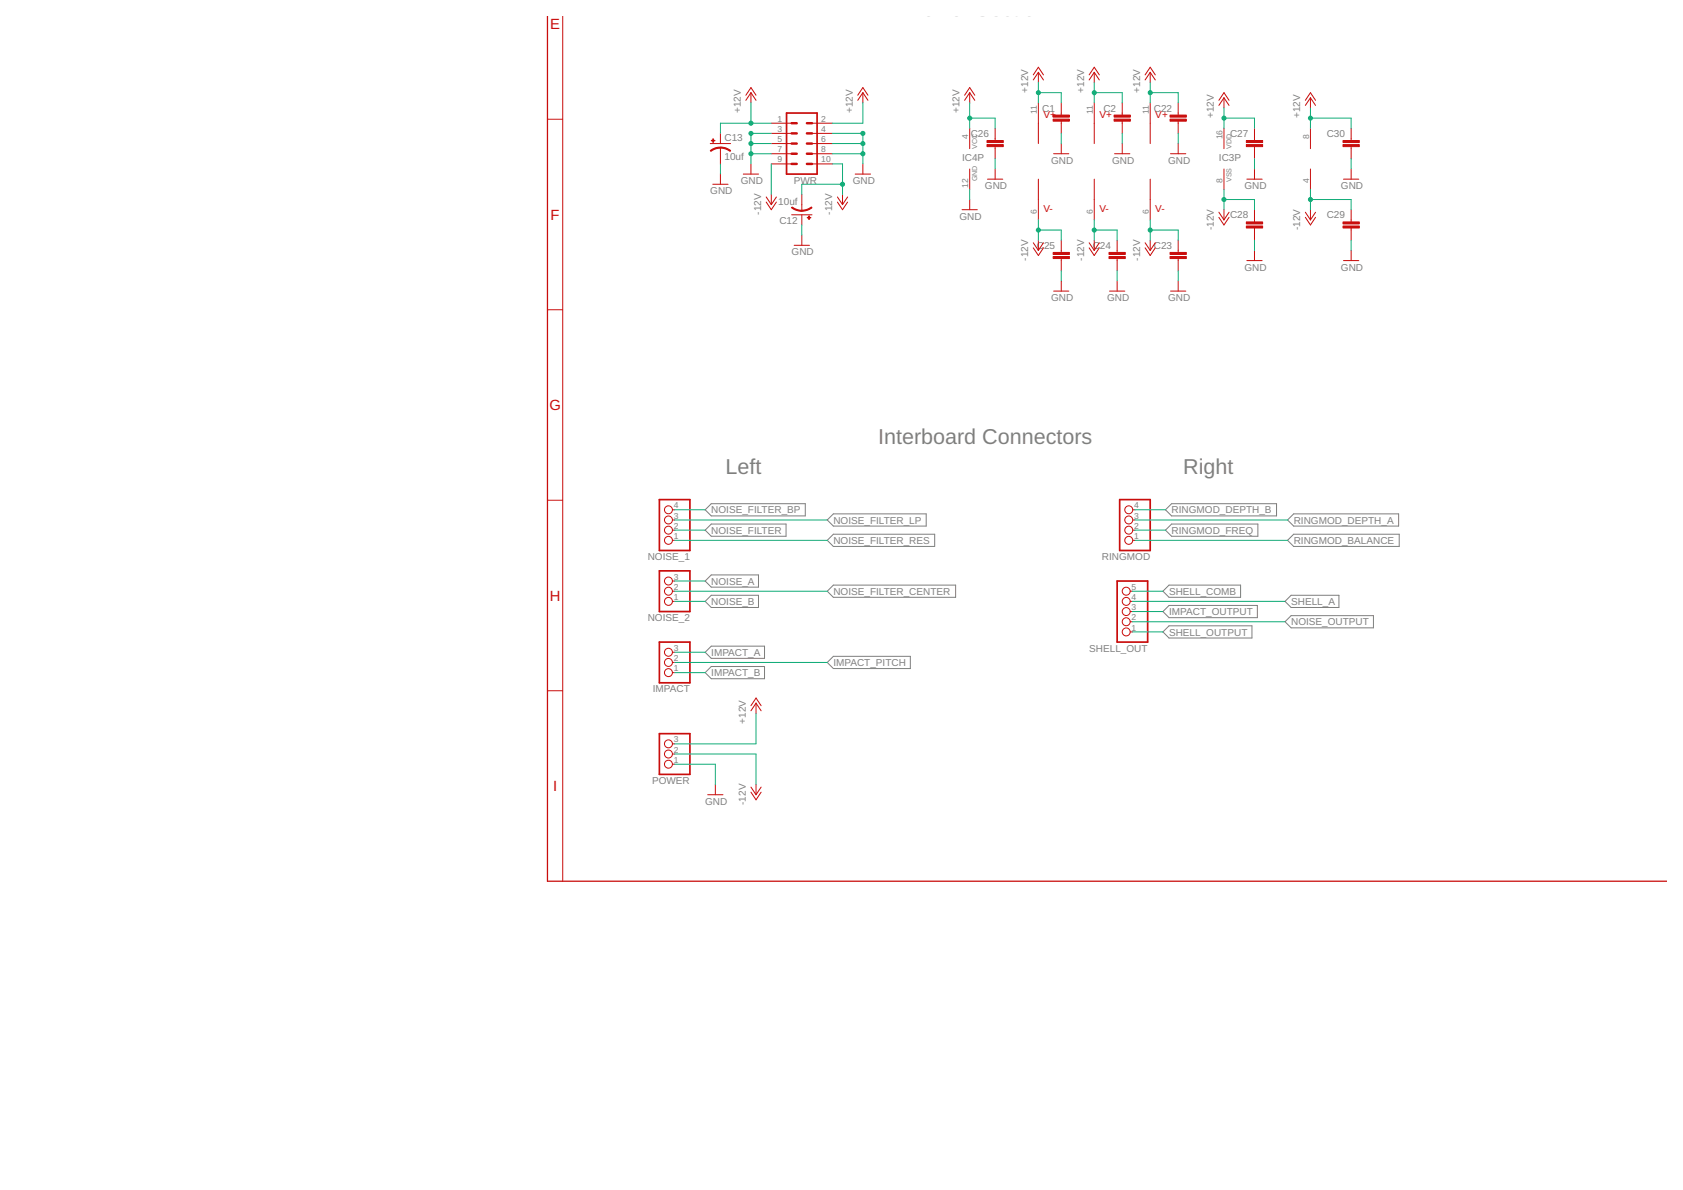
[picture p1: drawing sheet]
<svg xmlns="http://www.w3.org/2000/svg" width="420mm" height="297mm" viewBox="0 0 420 297" stroke-linecap="round" stroke-linejoin="round" font-family="sans-serif">
<g fill="none" stroke="#808080" stroke-width=".25">
<path d="M176 127.3l1.6-1.6h23.4v3.1h-23.4zM176 132.3l1.6-1.5h18.6v3.1h-18.6zM206.5 129.8l1.5-1.5h23.2v3h-23.2zM206.5 134.9l1.5-1.6h25.3v3.1h-25.3zM291 132.3l1.5-1.5h21.5v3.1h-21.5zM292.5 125.7h26.2v3.1h-26.2l-1.5-1.5zM321.4 129.8l1.6-1.5h26.2v3h-26.2zM321.4 134.9l1.6-1.6h26.3v3.1h-26.3zM176 145l1.6-1.5h11.8v3.1h-11.8zM176 150.1l1.6-1.5h11.8v3h-11.8zM206.5 147.6l1.5-1.6h30.6v3.1h-30.6zM290.3 157.7l1.5-1.5h20.7v3.1h-20.7z"/>
<path d="M290.3 147.6l1.5-1.6h17.9v3.1h-17.9zM290.3 152.7l1.5-1.6h22.1v3.1h-22.1zM320.8 150.1l1.5-1.5h12v3h-12zM320.8 155.2l1.5-1.5h20.6v3h-20.6zM176 162.8l1.6-1.5h13.3v3h-13.3zM176 167.9l1.6-1.5h13.3v3h-13.3zM206.5 165.4l1.5-1.6h19.3v3.1h-19.3z"/>
</g>
<g fill="none" stroke="#c90d0c" stroke-width=".25">
<path d="M140.5 4.1v215.9M258 18.7l1.2-1.9 1.3 1.9M259.2 18.1v2.5M259.2 18.1l1.3 1.9M259.2 18.1l-1.2 1.9M271.9 18.7l1.3-1.9 1.2 1.9M273.2 18.1v2.5M273.2 18.1l1.2 1.9M273.2 18.1l-1.3 1.9M285.9 18.7l1.2-1.9 1.3 1.9M287.1 18.1v2.5M287.1 18.1l1.3 1.9"/>
<path d="M287.1 18.1l-1.2 1.9M136.7 29.8h3.8M177.3 35.8h5.1M179.9 33.3v2.5M179.9 36.9v4M186.2 23.8l1.3-1.9 1.2 1.9M187.5 23.1v2.6M187.5 23.1l1.2 1.9M187.5 23.1l-1.3 1.9M192.6 35.8h5M192.6 30.8h5M192.6 33.3h5"/>
<path d="M192.6 38.4h5M202.7 35.8h5.1M202.7 30.8h5.1M202.7 33.3h5.1M202.7 38.4h5.1M214.1 23.8l1.3-1.9 1.3 1.9M215.4 23.1v2.6M215.4 23.1l1.3 1.9M215.4 23.1l-1.3 1.9M240.8 23.8l1.3-1.9 1.3 1.9M242.1 23.1v2.6M242.1 32v5.1"/>
<path d="M242.1 23.1l1.3 1.9M242.1 23.1l-1.3 1.9M248.4 32v3.1M248.4 36.6v3M259.2 25.7v10.1M263 38.4h3.8M264.9 25.7v3M264.9 30.2v3.1M264.9 35.8v2.6M273.2 25.7v10.1M278.3 38.4h3.8M280.2 25.7v3"/>
<path d="M280.2 30.2v3.1M280.2 35.8v2.6M287.1 25.7v10.1M292.2 38.4h3.8M294.1 25.7v3M294.1 30.2v3.1M294.1 35.8v2.6M304.3 25l1.3-1.9 1.2 1.9M305.6 24.4v2.5M305.6 32v5.1M305.6 24.4l1.2 1.9M305.6 24.4l-1.3 1.9"/>
<path d="M313.2 32v3.1M313.2 36.6v3M325.9 25l1.3-1.9 1.2 1.9M327.2 24.4v2.5M327.2 32v5.1M327.2 24.4l1.2 1.9M327.2 24.4l-1.3 1.9M337.3 32v3.1M337.3 36.6v3M177.9 46h3.9M179.9 43.5v2.5M185.6 43.5h3.8"/>
<path d="M187.5 40.9v2.6M191.3 49.2l1.3 1.9M191.3 50.4l1.3 1.9 1.2-1.9M192.6 40.9h5M192.6 48.5v2.6M193.8 49.2l-1.2 1.9M197.6 53.6h5.1M200.2 48.5v4.1M200.2 53.6v2.6M200.2 58.7v2.5M202.7 40.9h5.1M209.1 49.2l1.2 1.9"/>
<path d="M209.1 50.4l1.2 1.9 1.3-1.9M210.3 48.5v2.6M211.6 49.2l-1.3 1.9M213.5 43.5h3.8M215.4 40.9v2.6M240.2 52.3h3.8M242.1 42.2v5.1M242.1 49.8v2.5M246.5 44.7h3.8M248.4 42.2v2.5M259.2 44.7v10.2M259.2 60v2.5"/>
<path d="M264.9 60v3M273.2 44.7v10.2M273.2 60v2.5M278.9 60v3M287.1 44.7v10.2M287.1 60v2.5M294.1 60v3M304.3 53l1.3 1.9M304.3 54.3l1.3 1.9 1.2-1.9M305.6 42.2v5.1M305.6 52.3v2.6M306.8 53l-1.2 1.9"/>
<path d="M311.3 44.7h3.8M313.2 42.2v2.5M313.2 52.3v3.1M313.2 56.9v3.1M325.9 53l1.3 1.9M325.9 54.3l1.3 1.9 1.2-1.9M327.2 42.2v5.1M327.2 52.3v2.6M328.4 53l-1.2 1.9M335.4 44.7h3.8M337.3 42.2v2.5M337.3 52.3v3.1"/>
<path d="M337.3 56.9v3.1M136.7 77.3h3.8M198.3 61.2h3.8M258 60.6l1.2 1.9M258 61.9l1.2 1.9 1.3-1.9M260.5 60.6l-1.3 1.9M263 72.7h3.8M264.9 64.5v3.1M264.9 70.1v2.6M271.9 60.6l1.3 1.9M271.9 61.9l1.3 1.9 1.2-1.9M274.4 60.6l-1.2 1.9"/>
<path d="M277 72.7h3.8M278.9 64.5v3.1M278.9 70.1v2.6M285.9 60.6l1.2 1.9M285.9 61.9l1.2 1.9 1.3-1.9M288.4 60.6l-1.3 1.9M292.2 72.7h3.8M294.1 64.5v3.1M294.1 70.1v2.6M311.3 65h3.8M313.2 62.5v2.5M335.4 65h3.8"/>
<path d="M337.3 62.5v2.5M136.7 124.9h3.8M167.9 134.9h.5M167.9 132.3h.5M167.9 129.8h.5M167.9 127.3h.5M282.8 134.9h.5M282.8 132.3h.5M282.8 129.8h.5M282.8 127.3h.5M167.9 150.1h.5M167.9 147.6h.5"/>
<path d="M167.9 145h.5M282.2 150.1h.5M282.2 147.6h.5M282.2 157.7h.5M282.2 155.2h.5M282.2 152.7h.5M136.7 172.4h3.8M167.9 167.9h.5M167.9 165.4h.5M167.9 162.8h.5M187.5 176.1l1.2-1.9 1.3 1.9M188.7 175.5l1.3 1.9"/>
<path d="M188.7 175.5l-1.2 1.9M188.7 175.5v2.6M167.9 190.8h.5M167.9 188.2h.5M167.9 185.7h.5M176.7 198.4h3.8M178.6 195.8v2.6M187.5 196.5l1.2 1.9M187.5 197.7l1.2 1.9 1.3-1.9M188.7 195.8v2.6M190 196.5l-1.3 1.9"/>
<circle cx="166.9" cy="134.9" r=".99"/>
<circle cx="166.9" cy="129.8" r=".99"/>
<circle cx="166.9" cy="127.3" r=".99"/>
<circle cx="166.9" cy="132.3" r=".99"/>
<circle cx="281.8" cy="134.9" r=".99"/>
<circle cx="281.8" cy="132.3" r=".99"/>
<circle cx="281.8" cy="129.8" r=".99"/>
<circle cx="281.8" cy="127.3" r=".99"/>
<circle cx="166.9" cy="150.1" r=".99"/>
<circle cx="166.9" cy="145" r=".99"/>
<circle cx="166.9" cy="147.6" r=".99"/>
<circle cx="281.2" cy="155.2" r=".99"/>
<circle cx="281.2" cy="150.1" r=".99"/>
<circle cx="281.2" cy="147.6" r=".99"/>
<circle cx="281.2" cy="157.7" r=".99"/>
<circle cx="281.2" cy="152.7" r=".99"/>
<circle cx="166.9" cy="162.8" r=".99"/>
<circle cx="166.9" cy="167.9" r=".99"/>
<circle cx="166.9" cy="165.4" r=".99"/>
<circle cx="166.9" cy="188.2" r=".99"/>
<circle cx="166.9" cy="185.7" r=".99"/>
<circle cx="166.9" cy="190.8" r=".99"/>
</g>
<g fill="#c90d0c" stroke="#c90d0c" stroke-width=".25">
<path d="M197.8 51.7l1.3 .6 1.1 .2v.2l-1.9-.4-.7-.4z" fill-rule="evenodd"/>
<path d="M200.2 52.5l1-.2 1.4-.6 .1 .2-1.2 .6-1.3 .2z" fill-rule="evenodd"/>
<path d="M179.9 36.7l1.3 .2 1.2 .7-.1 .2-.9-.5-1.5-.3z" fill-rule="evenodd"/>
<path d="M177.3 37.6l1.2-.7 1.4-.2v.3l-1.1 .1-1.3 .7z" fill-rule="evenodd"/>
</g>
<g fill="#c90d0c" stroke="#c90d0c" stroke-width=".25">
<path d="M201.5 54.3h.9v.1h-.9z"/>
<path d="M201.9 53.9h.1v.9h-.1z"/>
<path d="M177.6 35h.9v.2h-.9z"/>
<path d="M178 34.6h.1v.9h-.1z"/>
<path d="M262.9 29.7h4.1v.5h-4.1z"/>
<path d="M262.9 28.7h4.1v.5h-4.1z"/>
<path d="M278.1 29.7h4.1v.5h-4.1z"/>
<path d="M278.1 28.7h4.1v.5h-4.1z"/>
<path d="M292.1 29.7h4.1v.5h-4.1z"/>
<path d="M292.1 28.7h4.1v.5h-4.1z"/>
<path d="M292.1 64h4.1v.5h-4.1z"/>
<path d="M292.1 63h4.1v.5h-4.1z"/>
<path d="M276.9 64h4v.5h-4z"/>
<path d="M276.9 63h4v.5h-4z"/>
<path d="M262.9 64h4.1v.5h-4.1z"/>
<path d="M262.9 63h4.1v.5h-4.1z"/>
<path d="M246.4 36.1h4.1v.5h-4.1z"/>
<path d="M246.4 35.1h4.1v.5h-4.1z"/>
<path d="M311.1 36.1h4.1v.5h-4.1z"/>
<path d="M311.1 35.1h4.1v.5h-4.1z"/>
<path d="M311.1 56.4h4.1v.5h-4.1z"/>
<path d="M311.1 55.4h4.1v.5h-4.1z"/>
<path d="M335.3 56.4h4v.5h-4z"/>
<path d="M335.3 55.4h4v.5h-4z"/>
<path d="M335.3 36.1h4v.5h-4z"/>
<path d="M335.3 35.1h4v.5h-4z"/>
</g>
<path d="M196.4 28.2h7.6v15.3h-7.6zM164.6 124.7h7.6v12.7h-7.6zM279.5 124.7h7.6v12.7h-7.6zM164.6 142.5h7.6v10.2h-7.6zM278.9 145h7.6v15.3h-7.6zM164.6 160.3h7.6v10.1h-7.6zM164.6 183.1h7.6v10.2h-7.6z" fill="none" stroke="#c90d0c" stroke-width=".42"/>
<path d="M197.6 38.4h1.3M197.6 35.8h1.3M197.6 33.3h1.3M197.6 30.8h1.3M201.4 38.4h1.3M201.4 35.8h1.3M201.4 33.3h1.3M201.4 30.8h1.3M197.6 40.9h1.3M201.4 40.9h1.3" fill="none" stroke="#c90d0c" stroke-width=".61"/>
<path d="M136.7 4.1v215.9h279.3" fill="none" stroke="#c90d0c" stroke-width=".32"/>
<g fill="none" stroke="#0dab76" stroke-width=".25">
<path d="M187.5 38.4h5.1M187.5 35.8h5.1M187.5 25.7v5.1M192.6 33.3h-5.1v7.6M192.6 30.8h-12.7v2.5M207.8 33.3h7.6v7.6M207.8 38.4h7.6M207.8 35.8h7.6M215.4 25.7v5.1h-7.6M242.1 25.7v6.3M242.1 29.5h6.3v2.5M248.4 39.6v2.6"/>
<path d="M259.2 23.1h5.7v2.6M259.2 20.6v5.1M264.9 33.3v2.5M273.2 23.1h7v2.6M273.2 20.6v5.1M280.2 33.3v2.5M287.1 23.1h7v2.6M287.1 20.6v5.1M294.1 33.3v2.5M305.6 29.5h7.6v2.5M305.6 26.9v5.1M313.2 39.6v2.6"/>
<path d="M327.2 29.5h10.1v2.5M327.2 26.9v5.1M337.3 39.6v2.6M179.9 40.9v2.6M192.6 40.9v7.6M200.2 56.2v2.5M207.8 40.9h2.5v7.6M210.3 46h-10.1v2.5M242.1 47.3v2.5M259.2 57.4h5.7v2.6M259.2 54.9v5.1M273.2 57.4h5.7v2.6"/>
<path d="M273.2 54.9v5.1M287.1 57.4h7v2.6M287.1 54.9v5.1M305.6 49.8h7.6v2.5M305.6 47.3v5M313.2 60v2.5M327.2 49.8h10.1v2.5M327.2 47.3v5M337.3 60v2.5M264.9 67.6v2.5M278.9 67.6v2.5M294.1 67.6v2.5"/>
<path d="M168.4 127.3h7.6M168.4 129.8h38.1M168.4 134.9h38.1M168.4 132.3h7.6M283.3 127.3h7.7M283.3 129.8h38.1M283.3 134.9h38.1M283.3 132.3h7.7M168.4 145h7.6M168.4 150.1h7.6M168.4 147.6h38.1M282.7 150.1h38.1"/>
<path d="M282.7 155.2h38.1M282.7 157.7h7.6M282.7 147.6h7.6M282.7 152.7h7.6M168.4 165.4h38.1M168.4 162.8h7.6M168.4 167.9h7.6M188.7 178.1v7.6h-20.3M168.4 190.8h10.2v5M168.4 188.2h20.3v7.6"/>
</g>
<g fill="#0dab76" stroke="#0dab76" stroke-width=".25">
<circle cx="215.4" cy="38.4" r=".51"/>
<circle cx="215.4" cy="35.8" r=".51"/>
<circle cx="215.4" cy="33.3" r=".51"/>
<circle cx="187.5" cy="38.4" r=".51"/>
<circle cx="187.5" cy="35.8" r=".51"/>
<circle cx="187.5" cy="33.3" r=".51"/>
<circle cx="187.5" cy="30.8" r=".51"/>
<circle cx="259.2" cy="23.1" r=".51"/>
<circle cx="273.2" cy="23.1" r=".51"/>
<circle cx="287.1" cy="23.1" r=".51"/>
<circle cx="305.6" cy="29.5" r=".51"/>
<circle cx="242.1" cy="29.5" r=".51"/>
<circle cx="327.2" cy="29.5" r=".51"/>
<circle cx="210.3" cy="46" r=".51"/>
<circle cx="259.2" cy="57.4" r=".51"/>
<circle cx="273.2" cy="57.4" r=".51"/>
<circle cx="287.1" cy="57.4" r=".51"/>
<circle cx="305.6" cy="49.8" r=".51"/>
<circle cx="327.2" cy="49.8" r=".51"/>
</g>
<g font-size="5.4" fill="#808080">
<text x="219.2" y="110.8">Interboard Connectors</text>
<text x="181.1" y="118.4">Left</text>
<text x="295.4" y="118.4">Right</text>
</g>
<g font-size="3.7" fill="#c90d0c">
<text x="137.4" y="7.3">E</text>
<text x="137.5" y="54.8">F</text>
<text x="137.2" y="102.4">G</text>
<text x="137.2" y="149.9">H</text>
<text x="138.1" y="197.5">I</text>
</g>
<g font-size="2.5" fill="#808080">
<text x="256.7" y="23.1" transform="rotate(-90 256.7 23.1)">+12V</text>
<text x="270.6" y="23.1" transform="rotate(-90 270.6 23.1)">+12V</text>
<text x="284.6" y="23.1" transform="rotate(-90 284.6 23.1)">+12V</text>
<text x="184.9" y="28.2" transform="rotate(-90 184.9 28.2)">+12V</text>
<text x="212.9" y="28.2" transform="rotate(-90 212.9 28.2)">+12V</text>
<text x="239.5" y="28.2" transform="rotate(-90 239.5 28.2)">+12V</text>
<text x="260.2" y="27.8">C1</text>
<text x="275.5" y="27.8">C2</text>
<text x="288" y="27.8">C22</text>
<text x="303" y="29.5" transform="rotate(-90 303 29.5)">+12V</text>
<text x="324.6" y="29.5" transform="rotate(-90 324.6 29.5)">+12V</text>
<text x="180.9" y="35.2">C13</text>
<text x="242.3" y="34.2">C26</text>
<text x="307.1" y="34.2">C27</text>
<text x="331.2" y="34.2">C30</text>
<text x="180.9" y="40">10uf</text>
<text x="240.2" y="40.3">IC4P</text>
<text x="262.4" y="40.9">GND</text>
<text x="277.6" y="40.9">GND</text>
<text x="291.6" y="40.9">GND</text>
<text x="304.3" y="40.3">IC3P</text>
<text x="184.9" y="46">GND</text>
<text x="198.2" y="46">PWR</text>
<text x="212.9" y="46">GND</text>
<text x="245.9" y="47.3">GND</text>
<text x="310.6" y="47.3">GND</text>
<text x="334.8" y="47.3">GND</text>
<text x="177.3" y="48.5">GND</text>
<text x="190" y="53.6" transform="rotate(-90 190 53.6)">-12V</text>
<text x="194.3" y="51.2">10uf</text>
<text x="207.8" y="53.6" transform="rotate(-90 207.8 53.6)">-12V</text>
<text x="194.6" y="56">C12</text>
<text x="239.5" y="54.9">GND</text>
<text x="303" y="57.4" transform="rotate(-90 303 57.4)">-12V</text>
<text x="307.1" y="54.5">C28</text>
<text x="324.6" y="57.4" transform="rotate(-90 324.6 57.4)">-12V</text>
<text x="331.2" y="54.5">C29</text>
<text x="197.6" y="63.8">GND</text>
<text x="256.7" y="65" transform="rotate(-90 256.7 65)">-12V</text>
<text x="258.8" y="62.1">C25</text>
<text x="270.6" y="65" transform="rotate(-90 270.6 65)">-12V</text>
<text x="272.8" y="62.1">C24</text>
<text x="284.6" y="65" transform="rotate(-90 284.6 65)">-12V</text>
<text x="288" y="62.1">C23</text>
<text x="310.6" y="67.6">GND</text>
<text x="334.8" y="67.6">GND</text>
<text x="262.4" y="75.2">GND</text>
<text x="276.4" y="75.2">GND</text>
<text x="291.6" y="75.2">GND</text>
<text x="177.6" y="128.2">NOISE_FILTER_BP</text>
<text x="208" y="130.7">NOISE_FILTER_LP</text>
<text x="292.5" y="128.2">RINGMOD_DEPTH_B</text>
<text x="323" y="130.7">RINGMOD_DEPTH_A</text>
<text x="177.6" y="133.2">NOISE_FILTER</text>
<text x="208" y="135.8">NOISE_FILTER_RES</text>
<text x="292.5" y="133.2">RINGMOD_FREQ</text>
<text x="323" y="135.8">RINGMOD_BALANCE</text>
<text x="161.7" y="139.8">NOISE_1</text>
<text x="275.1" y="139.8">RINGMOD</text>
<text x="177.6" y="145.9">NOISE_A</text>
<text x="208" y="148.5">NOISE_FILTER_CENTER</text>
<text x="291.9" y="148.5">SHELL_COMB</text>
<text x="161.7" y="155.1">NOISE_2</text>
<text x="177.6" y="151">NOISE_B</text>
<text x="291.9" y="153.6">IMPACT_OUTPUT</text>
<text x="322.3" y="151">SHELL_A</text>
<text x="291.9" y="158.6">SHELL_OUTPUT</text>
<text x="322.3" y="156.1">NOISE_OUTPUT</text>
<text x="177.6" y="163.7">IMPACT_A</text>
<text x="208" y="166.2">IMPACT_PITCH</text>
<text x="271.9" y="162.7">SHELL_OUT</text>
<text x="163" y="172.9">IMPACT</text>
<text x="177.6" y="168.8">IMPACT_B</text>
<text x="186.2" y="180.6" transform="rotate(-90 186.2 180.6)">+12V</text>
<text x="162.8" y="195.7">POWER</text>
<text x="176" y="200.9">GND</text>
<text x="186.2" y="200.9" transform="rotate(-90 186.2 200.9)">-12V</text>
</g>
<g font-size="2.5" fill="#c90d0c">
<text x="260.5" y="29.5">V+</text>
<text x="274.5" y="29.5">V+</text>
<text x="288.4" y="29.5">V+</text>
<text x="260.5" y="53">V-</text>
<text x="274.5" y="53">V-</text>
<text x="288.4" y="53">V-</text>
</g>
<g font-size="2.1" fill="#808080">
<text x="258.9" y="28.4" transform="rotate(-90 258.9 28.4)">11</text>
<text x="272.8" y="28.4" transform="rotate(-90 272.8 28.4)">11</text>
<text x="286.8" y="28.4" transform="rotate(-90 286.8 28.4)">11</text>
<text x="194.1" y="30.4">1</text>
<text x="194.1" y="32.9">3</text>
<text x="194.1" y="35.5">5</text>
<text x="205" y="30.4">2</text>
<text x="205" y="32.9">4</text>
<text x="205" y="35.5">6</text>
<text x="241.7" y="34.8" transform="rotate(-90 241.7 34.8)">4</text>
<text x="305.2" y="34.8" transform="rotate(-90 305.2 34.8)">16</text>
<text x="326.8" y="34.8" transform="rotate(-90 326.8 34.8)">8</text>
<text x="194.1" y="38">7</text>
<text x="194.1" y="40.6">9</text>
<text x="205" y="38">8</text>
<text x="205" y="40.6">10</text>
<text x="241.7" y="46.9" transform="rotate(-90 241.7 46.9)">12</text>
<text x="305.2" y="45.7" transform="rotate(-90 305.2 45.7)">8</text>
<text x="326.8" y="45.7" transform="rotate(-90 326.8 45.7)">4</text>
<text x="258.9" y="53.3" transform="rotate(-90 258.9 53.3)">6</text>
<text x="272.8" y="53.3" transform="rotate(-90 272.8 53.3)">6</text>
<text x="286.8" y="53.3" transform="rotate(-90 286.8 53.3)">6</text>
<text x="168.2" y="132">2</text>
<text x="168.2" y="129.4">3</text>
<text x="168.2" y="126.9">4</text>
<text x="283.1" y="132">2</text>
<text x="283.1" y="129.4">3</text>
<text x="283.1" y="126.9">4</text>
<text x="168.2" y="134.5">1</text>
<text x="283.1" y="134.5">1</text>
<text x="168.2" y="149.8">1</text>
<text x="168.2" y="147.2">2</text>
<text x="168.2" y="144.7">3</text>
<text x="282.5" y="149.8">4</text>
<text x="282.5" y="147.2">5</text>
<text x="282.5" y="154.8">2</text>
<text x="282.5" y="152.3">3</text>
<text x="282.5" y="157.4">1</text>
<text x="168.2" y="167.5">1</text>
<text x="168.2" y="165">2</text>
<text x="168.2" y="162.5">3</text>
<text x="168.2" y="185.3">3</text>
<text x="168.2" y="190.4">1</text>
<text x="168.2" y="187.9">2</text>
</g>
<g font-size="1.8" fill="#808080">
<text x="244" y="37.1" transform="rotate(-90 244 37.1)">VCC</text>
<text x="307.5" y="37.1" transform="rotate(-90 307.5 37.1)">VDD</text>
<text x="244" y="45.2" transform="rotate(-90 244 45.2)">GND</text>
<text x="307.5" y="45.5" transform="rotate(-90 307.5 45.5)">VSS</text>
</g>
</svg>
